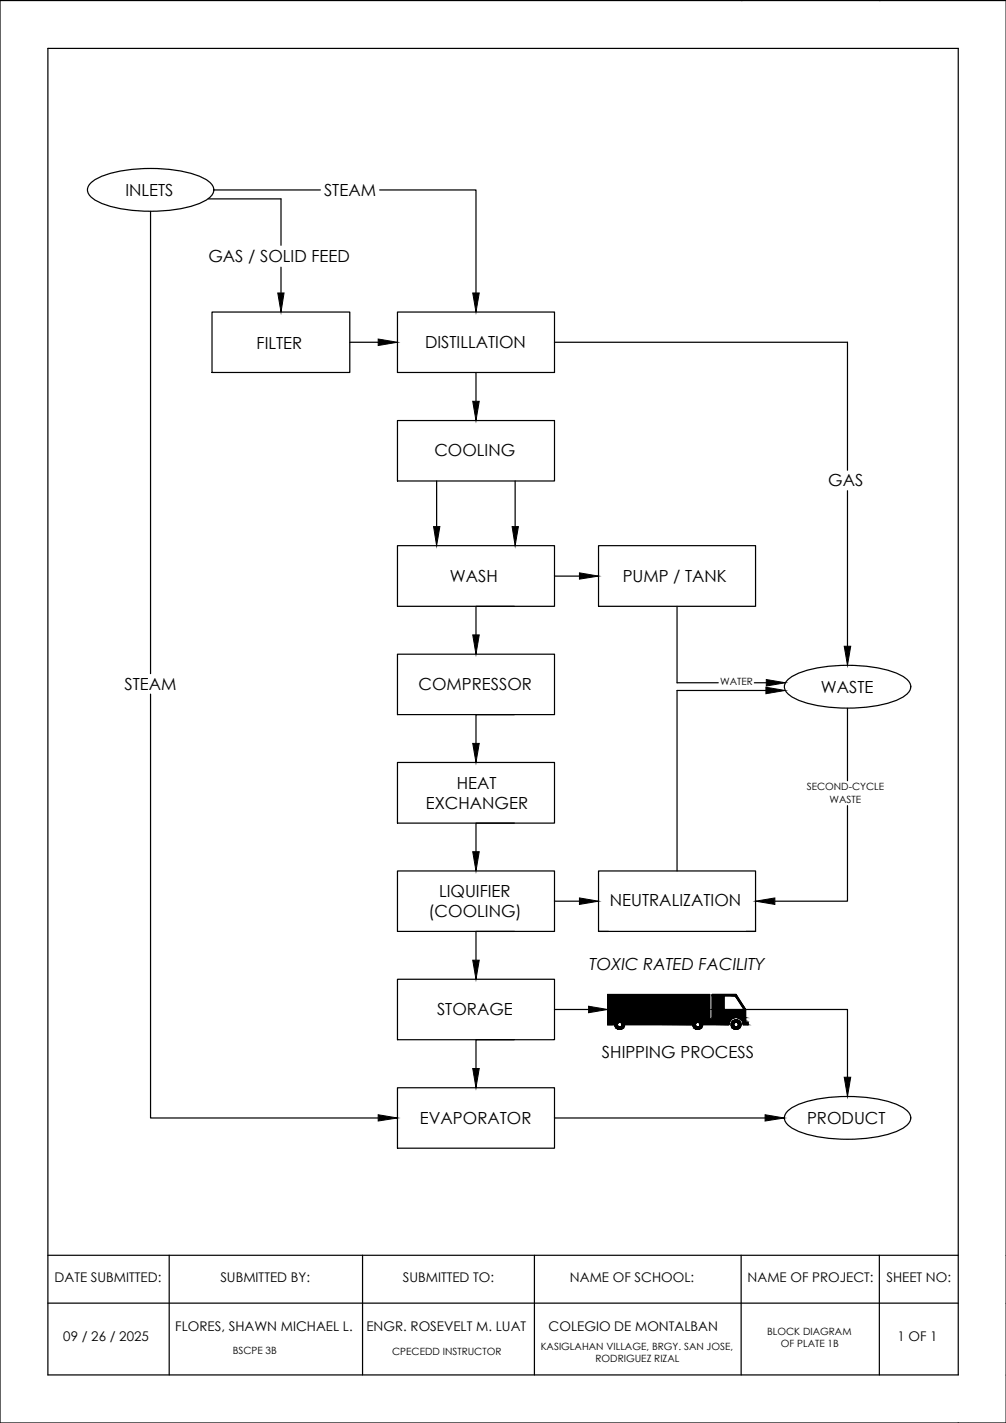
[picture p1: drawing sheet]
<svg xmlns="http://www.w3.org/2000/svg" width="210mm" height="297mm" viewBox="0 0 210 297" stroke-linecap="round" stroke-linejoin="round" font-family="sans-serif">
<!-- layer: 0 -->
<g fill="none" stroke="#000" stroke-width=".25">
<path d="M0 .1h209.9v296.9h-209.9zM10 10.1h189.9v276.9h-189.9zM154.6 .1h.1M183.5 .1h.1M18.7 38.4a11 11 0 0 1 6.1-2.6 33.2 33.2 0 0 1 17.1 1.1 4 4 0 0 1 2.7 2.7 2.92 2.92 0 0 1-1.8 2.3 26 26 0 0 1-13.2 2.2 19.9 19.9 0 0 1-10.3-2.7 1.94 1.94 0 0 1-.6-3zM44.6 39.7h22.2M79.2 39.7h20.1v21.5M31.4 44.1v96.5M43.5 41.5h15.1v9.7M58.6 55.8v5.4M44.2 65.1h28.8v12.7h-28.8zM73 71.4h5.9"/>
<path d="M82.9 65.1h32.8v12.7h-32.8zM99.3 77.8v6M115.7 71.4h61.1v26.8M82.9 87.8h32.8v12.6h-32.8zM82.9 113.9h32.8v12.7h-32.8zM91.1 100.4v9.5M107.5 100.4v9.5M124.9 113.9h32.7v12.7h-32.7zM176.8 102.4v32.5M82.9 136.6h32.8v12.6h-32.8zM107.3 126.6h-8v5.9M115.7 120.3h5.2"/>
<path d="M141.3 126.6v15.9h8.6M31.4 144.9v88.5h47.5M82.9 159.2h32.8v12.6h-32.8zM107.3 149.2h-8v6M157.4 142.5h2.5M159.8 144.1h-18.5v37.7M164.1 142.2a11 11 0 0 1 6.1-2.7 33.2 33.2 0 0 1 17.1 1.1 4 4 0 0 1 2.7 2.7 2.92 2.92 0 0 1-1.8 2.3 26 26 0 0 1-13.1 2.2 19.9 19.9 0 0 1-10.4-2.7 1.94 1.94 0 0 1-.6-2.9zM176.8 147.9v15.1M107.3 171.8h-8v6M176.8 168.2v19.9h-15.1M82.9 181.8h32.8v12.6h-32.8zM107.3 194.4h-8v6"/>
<path d="M115.7 188.1h5.2M124.9 181.8h32.7v12.6h-32.7zM124.9 194.4h2M155.7 194.4h1.9M82.9 204.4h32.8v12.6h-32.8zM107.3 217h-8v6M115.7 210.7h7.1M128.3 213.9a.99 .99 0 0 0 1 1 .99 .99 0 0 0 1-1M130.3 213.9h14.3M144.6 213.9a.99 .99 0 0 0 1 1 .99 .99 0 0 0 1-1M146.6 213.9h5.5M148.6 207.6h5"/>
<path d="M151.1 207.9h2.3l1.8 2.8h-4.1zM152.1 213.9a1.5 1.5 0 0 1 1.5-1.5 1.5 1.5 0 0 1 1.5 1.5M153.6 207.6h-5v5.1h-.5v-5.1h-21.3v6.3h1.5M153.6 207.6l2 3.1v2.7h.5v.5h-1M155.6 210.7h21.2v14.2M82.9 227.1h32.8v12.6h-32.8zM115.7 233.4h43.9M164.1 232.2a11 11 0 0 1 6.1-2.7 33.2 33.2 0 0 1 17.1 1.1 4 4 0 0 1 2.7 2.7 2.92 2.92 0 0 1-1.8 2.3 26 26 0 0 1-13.1 2.2 19.9 19.9 0 0 1-10.4-2.7 1.94 1.94 0 0 1-.6-2.9zM10 272h189.9M10 262h189.9M35.3 262v25M75.6 262v25"/>
<path d="M111.5 262v25M154.6 262v25M183.5 262v25M209.9 262.1h.1M209.9 272.1h.1M199.9 297h.1M209.9 287h.1"/>
<circle cx="129.3" cy="213.9" r=".49"/>
<circle cx="145.6" cy="213.9" r=".49"/>
<circle cx="153.6" cy="213.9" r=".99"/>
<circle cx="153.6" cy="213.9" r=".49"/>
</g>
<g fill="#000" stroke="#000" stroke-width=".21">
<path d="M58 61.2h1.3l-.7 3.9zM78.9 70.8l4 .6-4 .7zM98.6 61.2h1.4l-.7 3.9zM98.6 83.8h1.4l-.7 4zM90.5 109.9h1.3l-.7 4zM106.8 109.9h1.4l-.7 4zM120.9 119.6l4 .7-4 .6zM98.6 132.5h1.4l-.7 4.1zM176.1 134.9h1.4l-.7 4zM98.6 155.2h1.4l-.7 4zM159.8 143.5l4 .6-4 .7zM159.9 141.8l4 .7-4 .7z"/>
<path d="M98.6 177.8h1.4l-.7 4zM120.9 187.4l4 .7-4 .7zM157.6 188.1l4.1-.7v1.4zM98.6 200.4h1.4l-.7 4zM122.8 210l4 .7-4 .7zM78.9 232.7l4 .7-4 .6zM98.6 223h1.4l-.7 4.1zM159.6 232.7l4 .7-4 .6zM176.1 224.9h1.4l-.7 4z"/>
<path d="M128.3 214.1h.5zM128.3 214.1h.5z"/>
<path d="M128.4 214.2h.5zM128.4 214.2h.5z"/>
<path d="M128.3 213.9l.5 .1zM128.3 213.9l.5 .1z"/>
<path d="M126.8 213.7l2 .1zM126.8 213.7l2 .1z"/>
<path d="M126.8 213.8h2zM126.8 213.8l2 .1z"/>
<path d="M128.3 214l.5 .1zM128.3 214l.5 .1z"/>
<path d="M128.3 214.1l.6 .1zM128.3 214.1l.6 .1z"/>
<path d="M126.8 213.6h2.1zM126.8 213.6l2 .1z"/>
<path d="M128.4 214.2h.5zM128.4 214.2h.5z"/>
<path d="M126.8 213.6h2.1zM126.8 213.6h2.1z"/>
<path d="M128.4 214.2l.6 .1zM128.4 214.2l.6 .1z"/>
<path d="M126.8 213.5h2.2zM126.8 213.5l2.1 .1z"/>
<path d="M128.4 214.3h.7zM128.4 214.3h.7z"/>
<path d="M126.8 213.4h2.3zM126.8 213.4l2.2 .1z"/>
<path d="M128.4 214.3l.8 .1zM128.4 214.3l.8 .1z"/>
<path d="M126.8 213.4h2.4zM126.8 213.4h2.4z"/>
<path d="M126.8 213.4h2.4zM126.8 213.4h2.3z"/>
<path d="M128.4 214.4h.8zM128.4 214.4h.8z"/>
<path d="M129 214.9h.6zM129 214.9h.4z"/>
<path d="M129.8 214.1h.5zM129.8 214.1h.5z"/>
<path d="M128.9 214.8h.9zM128.9 214.8l.7 .1z"/>
<path d="M128.7 214.7h1.2zM128.7 214.7l1.1 .1z"/>
<path d="M128.6 214.6l1.3 .1 .1-.1zM128.6 214.6l1.3 .1h-1.2z"/>
<path d="M128.4 214.4h1.7zM128.4 214.4h1.8z"/>
<path d="M128.4 214.4l1.6 .2 .1-.2zM128.4 214.4l1.6 .2h-1.4z"/>
<path d="M129.5 214.3l.7 .1zM129.5 214.4h.7z"/>
<path d="M129.5 214.4h.7zM129.3 214.4h.9z"/>
<path d="M129.7 214.2h.5zM129.6 214.2h.6z"/>
<path d="M129.6 214.2l.6 .1zM129.6 214.2l.6 .1z"/>
<path d="M129.6 214.3h.6zM129.6 214.3h.6z"/>
<path d="M129.7 214.2h.6zM129.7 214.2h.5z"/>
<path d="M129.8 213.9l.5 .1zM129.8 213.9l.5 .1z"/>
<path d="M129.8 214l.5 .1zM129.8 214l.5 .1z"/>
<path d="M129.8 214.1h.5zM129.8 214.1l.5 .1z"/>
<path d="M144.6 214.1h.5zM144.6 214.1h.5z"/>
<path d="M129.8 213.8l15.3 .1zM129.8 213.8l15.3 .1z"/>
<path d="M144.6 213.9l.5 .1zM144.6 213.9l.5 .1z"/>
<path d="M144.6 214l.5 .1zM144.6 214l.5 .1z"/>
<path d="M129.8 213.7h15.3zM129.8 213.7l15.3 .1z"/>
<path d="M144.6 214.1l.6 .1zM144.6 214.1l.6 .1z"/>
<path d="M129.7 213.6h15.5zM129.7 213.6l15.4 .1z"/>
<path d="M144.6 214.2h.6zM144.6 214.2h.6z"/>
<path d="M129.7 213.6h15.5zM129.7 213.6h15.5z"/>
<path d="M144.7 214.2h.5zM144.7 214.2h.5z"/>
<path d="M144.7 214.2l.6 .1zM144.7 214.2l.6 .1z"/>
<path d="M129.6 213.5h15.7zM129.6 213.5l15.6 .1z"/>
<path d="M144.7 214.3h.6zM144.7 214.3h.6z"/>
<path d="M129.5 213.4h15.8zM129.5 213.4l15.8 .1z"/>
<path d="M144.7 214.3l.7 .1zM144.7 214.3l.7 .1z"/>
<path d="M129.5 213.4h15.9zM129.5 213.4h15.8z"/>
<path d="M144.7 214.4h.8zM144.7 214.4h.8z"/>
<path d="M129.3 213.4h16.2zM129.3 213.4h16.1z"/>
<path d="M145.3 214.9h.5zM145.3 214.9h.4z"/>
<path d="M145.9 214.2h.6zM145.9 214.2h.6z"/>
<path d="M145.1 214.8h.9zM145.1 214.8l.7 .1z"/>
<path d="M146 214.1h.6zM146 214.1h.6z"/>
<path d="M144.9 214.7h1.3zM144.9 214.7l1.1 .1z"/>
<path d="M144.8 214.6l1.4 .1 .1-.1zM144.8 214.6l1.4 .1h-1.3z"/>
<path d="M145.7 214.4h.7zM145.6 214.4h.8z"/>
<path d="M144.7 214.4h1.7zM144.7 214.4h1.7z"/>
<path d="M144.7 214.4l1.6 .2 .1-.2zM144.7 214.4l1.6 .2h-1.5z"/>
<path d="M145.9 214.3h.6zM145.8 214.3h.7z"/>
<path d="M145.8 214.3h.7zM145.7 214.4h.7z"/>
<path d="M146 214.2h.5zM146 214.2h.5h-.6z"/>
<path d="M145.9 214.2h.6zM145.9 214.2l.6 .1z"/>
<path d="M146.1 213.9l.5 .1zM146.1 213.9l.5 .1z"/>
<path d="M146 214l.6 .1zM146 214l.6 .1z"/>
<path d="M146 214.1h.6zM146 214.1l.5 .1z"/>
<path d="M126.8 207.6l21.3 3.1v-3.1zM126.8 207.6l21.3 3.1h-21.3z"/>
<path d="M126.8 210.7l21.3 2v-2zM126.8 210.7l21.3 2h-21.3z"/>
<path d="M148.6 207.9l2.5 2.8v-2.8zM148.6 207.9l2.5 2.8h-2.5z"/>
<path d="M146 213.8l6.1 .1zM146 213.8l6.1 .1z"/>
<path d="M145.9 213.6h6.2zM145.9 213.6h6.2z"/>
<path d="M146 213.6h6.1zM146 213.6h6.1z"/>
<path d="M146 213.6l6.1 .1zM146 213.6l6.1 .1z"/>
<path d="M146 213.7h6.1zM146 213.7l6.1 .1z"/>
<path d="M145.6 213.4h6.5zM145.6 213.4h6.5z"/>
<path d="M145.7 213.4h6.4zM145.7 213.4h6.4z"/>
<path d="M145.8 213.4l6.3 .1zM145.8 213.4l6.3 .1z"/>
<path d="M145.9 213.5h6.2zM145.9 213.5l6.2 .1z"/>
<path d="M126.8 213.3h25.4zM126.8 213.3l25.3 .1z"/>
<path d="M126.8 213.1l25.4 .2 .1-.2zM126.8 213.1l25.4 .2h-25.4z"/>
<path d="M126.8 212.9l25.5 .2 .1-.2zM126.8 212.9l25.5 .2h-25.5z"/>
<path d="M152.6 214.1h.5zM152.6 214.1h.5z"/>
<path d="M148.6 212.7h4zM148.6 212.7h4.1z"/>
<path d="M126.8 212.7l25.6 .2 .2-.2zM126.8 212.7l25.6 .2h-25.6z"/>
<path d="M148.6 212.5l4.1 .2 .2-.2zM148.6 212.5l4.1 .2h-4.1z"/>
<path d="M152.6 213.8l.5 .1zM152.6 213.8l.5 .1z"/>
<path d="M152.6 213.9l.5 .1zM152.6 213.9l.5 .1z"/>
<path d="M152.6 214l.5 .1zM152.6 214l.5 .1z"/>
<path d="M152.6 213.7h.5zM152.6 213.7h.5z"/>
<path d="M152.6 213.7h.5zM152.6 213.7l.5 .1z"/>
<path d="M152.6 214.1l.6 .1zM152.6 214.1l.6 .1z"/>
<path d="M148.6 212.5h4.6zM148.6 212.5h4.3z"/>
<path d="M152.6 213.6h.6zM152.6 213.6l.5 .1z"/>
<path d="M152.6 214.2h.6zM152.6 214.2h.6z"/>
<path d="M152.6 213.6h.6zM152.6 213.6h.6z"/>
<path d="M152.6 214.2h.6zM152.6 214.2h.6z"/>
<path d="M152.7 213.5h.5zM152.7 213.5l.5 .1z"/>
<path d="M152.7 214.2l.6 .1zM152.7 214.2l.6 .1z"/>
<path d="M152.7 213.5h.6zM152.7 213.5h.5z"/>
<path d="M152.7 214.3h.6zM152.7 214.3h.6z"/>
<path d="M152.7 213.4h.6zM152.7 213.5h.6z"/>
<path d="M152.7 214.3l.7 .1zM152.7 214.3l.7 .1z"/>
<path d="M148.6 212.4h4.8zM148.6 212.4l4.6 .1z"/>
<path d="M152.7 213.4h.7zM152.7 213.4h.8z"/>
<path d="M152.7 213.4h.7zM152.7 213.4h.6z"/>
<path d="M152.7 214.4h.8zM152.7 214.4h.8z"/>
<path d="M148.6 207.6l5.2 .3-.2-.3zM148.6 207.6l5.2 .3h-5.2z"/>
<path d="M153.5 212.9h.3zM153.3 212.9h.5z"/>
<path d="M153.4 207.9l2.2 2.8-1.8-2.8zM153.4 207.9l2.2 2.8h-.4z"/>
<path d="M153.3 212.9l.7 .1zM153.1 213h.9z"/>
<path d="M153.3 214.9h.5zM153.3 214.9h.4z"/>
<path d="M153.9 214.2h.6zM153.9 214.2h.6z"/>
<path d="M153.1 213l1.1 .1zM153 213.1h1.2z"/>
<path d="M153.1 214.8h.9zM153.1 214.8l.7 .1z"/>
<path d="M154.1 214.1h.5zM154.1 214.1h.5z"/>
<path d="M153 213.1l1.3 .1-.1-.1zM153 213.1l1.3 .1h-1.5z"/>
<path d="M153 214.7h1.2zM153 214.7l1 .1z"/>
<path d="M152.8 213.2l1.6 .1-.1-.1zM152.8 213.2l1.6 .1h-1.7z"/>
<path d="M152.8 214.6l1.4 .1 .1-.1zM152.8 214.6l1.4 .1h-1.2z"/>
<path d="M152.7 213.3l1.7 .1zM152.7 213.3l1.7 .1z"/>
<path d="M153.6 213.4h.8zM153.6 213.4h.8z"/>
<path d="M153.7 213.4h.8zM153.7 213.4h.8z"/>
<path d="M153.7 214.4h.7zM153.6 214.4h.8z"/>
<path d="M152.7 214.4h1.7zM152.7 214.4h1.7z"/>
<path d="M152.7 214.4l1.6 .2 .1-.2zM152.7 214.4l1.6 .2h-1.5z"/>
<path d="M153.8 213.4l.7 .1zM153.8 213.4l.7 .1z"/>
<path d="M153.9 213.5h.6zM153.9 213.5h.6z"/>
<path d="M153.9 214.3h.6zM153.8 214.3h.7z"/>
<path d="M153.8 214.3h.7zM153.7 214.4h.7z"/>
<path d="M153.9 213.5l.6 .1zM153.9 213.5l.6 .1z"/>
<path d="M153.9 213.6h.6zM153.9 213.6h.6z"/>
<path d="M154 213.6l.6 .1zM154 213.6l.6 .1z"/>
<path d="M154 214.2h.5zM153.9 214.2h.6z"/>
<path d="M153.9 214.2h.6zM153.9 214.2l.6 .1z"/>
<path d="M154.1 213.7h.5zM154.1 213.7h.5z"/>
<path d="M154.1 213.7l.5 .1zM154.1 213.7l.5 .1z"/>
<path d="M154.1 213.8l.5 .1zM154.1 213.8l.5 .1z"/>
<path d="M154.1 213.9l.5 .1zM154.1 213.9l.5 .1z"/>
<path d="M154.1 214l.5 .1zM154.1 214l.5 .1z"/>
<path d="M154.1 214.1h.5zM154.1 214.1l.4 .1z"/>
<path d="M148.6 210.7l7 1.7v-1.7zM148.6 210.7l7 1.7h-7z"/>
<path d="M153.7 212.4l1.9 .1zM153.7 212.4l1.9 .1z"/>
<path d="M154 212.5h1.6zM154 212.5h1.6z"/>
<path d="M154.2 212.5l1.4 .2v-.2zM154.2 212.5l1.4 .2h-1.1z"/>
<path d="M154.5 212.7l1.1 .2v-.2zM154.5 212.7l1.1 .2h-.9z"/>
<path d="M154.7 212.9l.9 .2v-.2zM154.7 212.9l.9 .2h-.7z"/>
<path d="M154.9 213.1l.7 .2v-.2zM154.9 213.1l.7 .2h-.6z"/>
<path d="M155 213.3l.6 .1zM155 213.3l.6 .1z"/>
<path d="M155 213.4l1.1 .2v-.2zM155 213.4l1.1 .2h-1.1z"/>
<path d="M155 213.6l1.1 .3v-.3zM155 213.6l1.1 .3h-1z"/>
</g>
<g font-size="3.5">
<text x="26.2" y="40.9">INLETS</text>
<text x="67.6" y="40.9">STEAM</text>
<text x="43.5" y="54.6">GAS / SOLID FEED</text>
<text x="53.6" y="72.8">FILTER</text>
<text x="88.7" y="72.5">DISTILLATION</text>
<text x="90.6" y="95.3">COOLING</text>
<text x="172.8" y="101.5">GAS</text>
<text x="93.9" y="121.4">WASH</text>
<text x="129.9" y="121.4">PUMP / TANK</text>
<text x="26" y="144">STEAM</text>
<text x="87.3" y="144">COMPRESSOR</text>
<text x="171.2" y="144.6">WASTE</text>
<text x="95.3" y="164.7">HEAT</text>
<text x="88.9" y="168.9">EXCHANGER</text>
<text x="89.4" y="191.4">(COOLING)</text>
<text x="91.6" y="187.1">LIQUIFIER</text>
<text x="127.3" y="189.2">NEUTRALIZATION</text>
<text x="123" y="202.6">TOXIC RATED FACILITY</text>
<text x="91.2" y="211.8">STORAGE</text>
<text x="125.6" y="220.9">SHIPPING PROCESS</text>
<text x="87.6" y="234.6">EVAPORATOR</text>
<text x="168.4" y="234.6">PRODUCT</text>
</g>
<g font-size="2.8">
<text x="11.4" y="267.7">DATE SUBMITTED:</text>
<text x="46" y="267.7">SUBMITTED BY:</text>
<text x="84" y="267.7">SUBMITTED TO:</text>
<text x="118.9" y="267.7">NAME OF SCHOOL:</text>
<text x="156" y="267.7">NAME OF PROJECT:</text>
<text x="185" y="267.7">SHEET NO:</text>
<text x="13.2" y="279.9">09 / 26 / 2025</text>
<text x="36.6" y="277.9">FLORES, SHAWN MICHAEL L.</text>
<text x="76.5" y="277.9">ENGR. ROSEVELT M. LUAT</text>
<text x="114.5" y="277.9">COLEGIO DE MONTALBAN</text>
<text x="187.2" y="279.9">1 OF 1</text>
</g>
<g font-size="2.1">
<text x="150.2" y="143.1">WATER</text>
<text x="168.3" y="165">SECOND-CYCLE</text>
<text x="173.1" y="167.5">WASTE</text>
<text x="112.8" y="281.7">KASIGLAHAN VILLAGE, BRGY. SAN JOSE,</text>
<text x="160.1" y="278.7">BLOCK DIAGRAM</text>
<text x="162.9" y="281.2">OF PLATE 1B</text>
<text x="48.6" y="282.6">BSCPE 3B</text>
<text x="81.8" y="282.9">CPECEDD INSTRUCTOR</text>
<text x="124.2" y="284.3">RODRIGUEZ RIZAL</text>
</g>
</svg>
